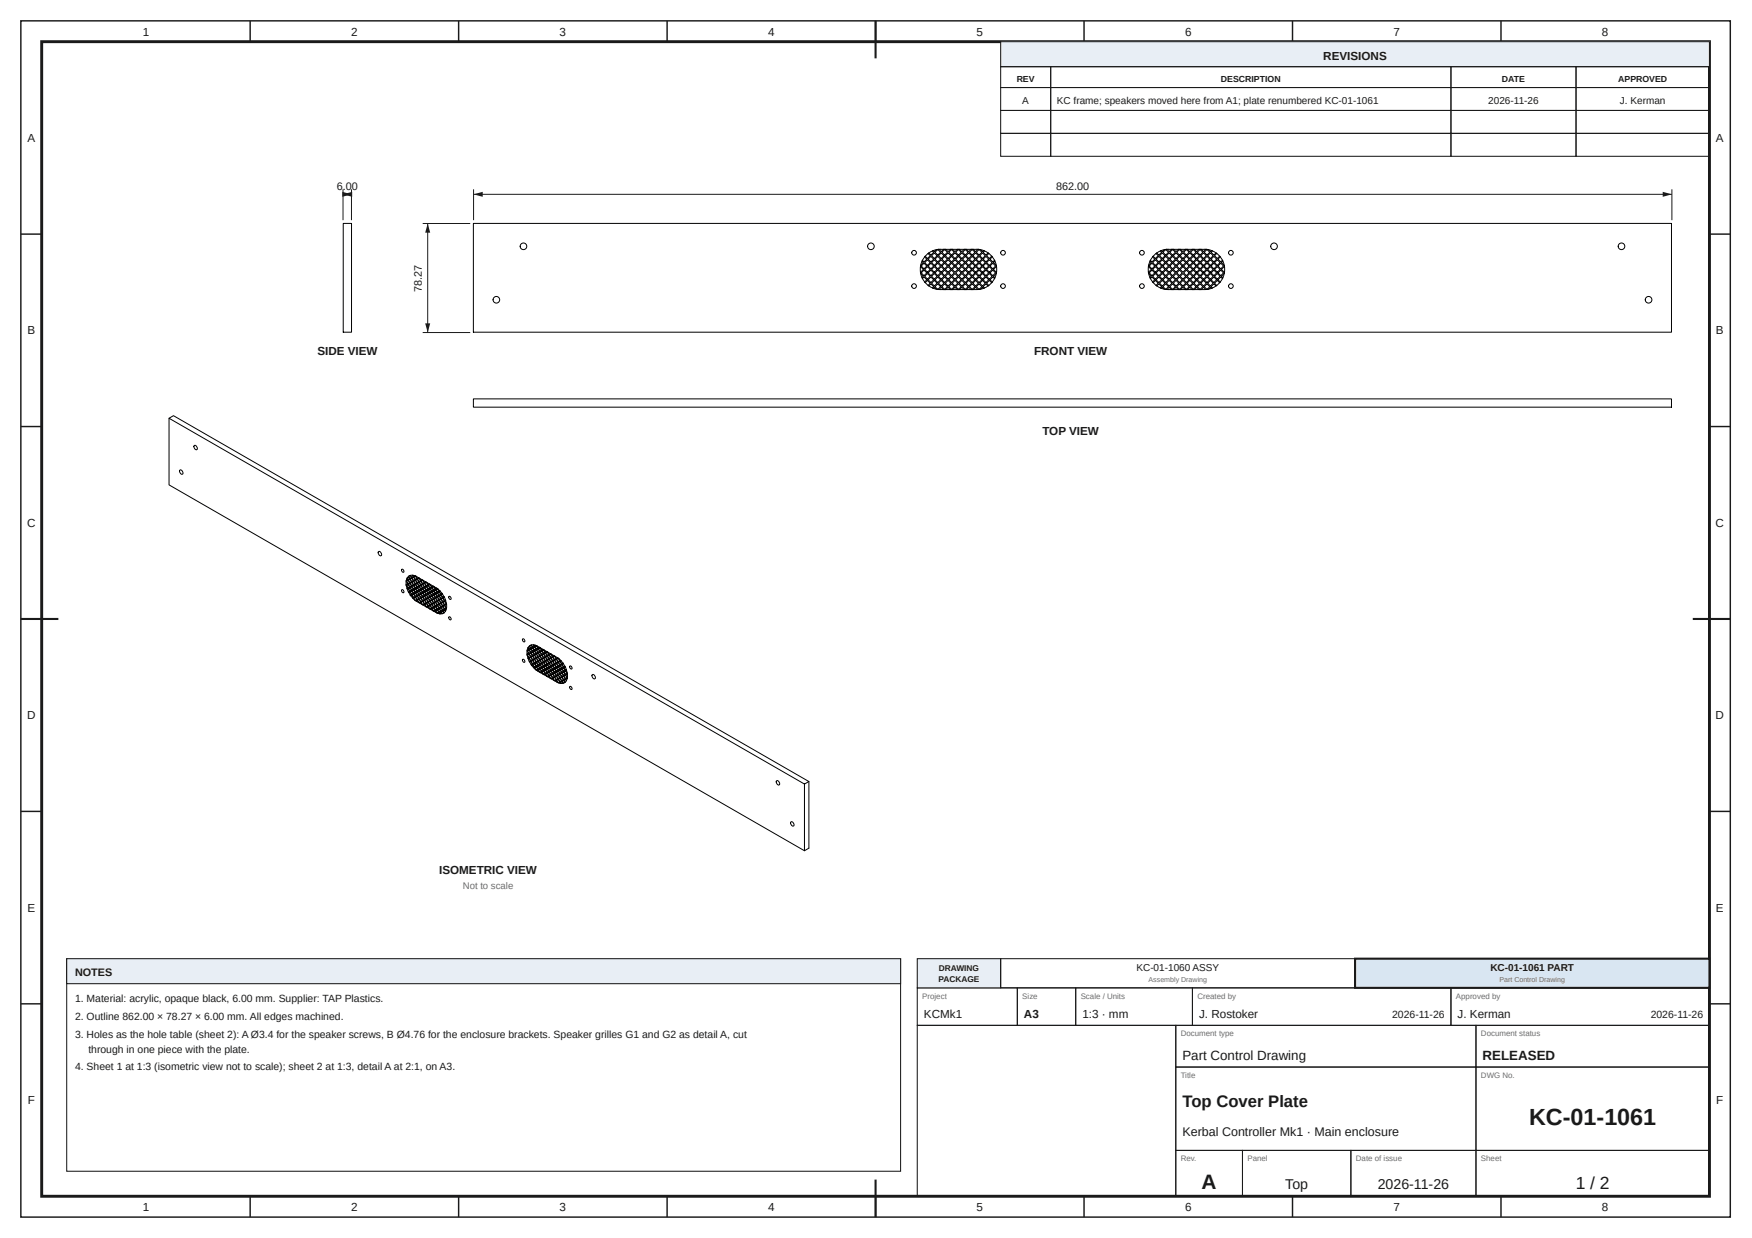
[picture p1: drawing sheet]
<svg xmlns="http://www.w3.org/2000/svg" width="420mm" height="297mm" viewBox="0 0 420 297" stroke-linecap="round" stroke-linejoin="round" font-family="sans-serif">
<g fill="none" stroke="#1a1a1a" stroke-width=".35">
<path d="M5 5h410v287h-410zM60 5v5M110 5v5M160 5v5M210 5v5M260 5v5M310 5v5M360 5v5M5 56.2h5M410 56.2h5M5 102.3h5M410 102.3h5"/>
<path d="M5 148.5h5M410 148.5h5M5 194.7h5M410 194.7h5M5 240.8h5M410 240.8h5M60 287v5M110 287v5M160 287v5M210 287v5M260 287v5M310 287v5"/>
<path d="M360 287v5"/>
</g>
<path d="M10 10h400v277h-400z" fill="none" stroke="#1a1a1a" stroke-width=".7" stroke-linecap="butt"/>
<path d="M210 5v9M5 148.5h9M406 148.5h9M210 283v9" fill="none" stroke="#1a1a1a" stroke-width=".5"/>
<path d="M240 10h170v6h-170z" fill="#e8eef5"/>
<g fill="none" stroke="#1a1a1a" stroke-width=".25">
<path d="M240 10h170v6h-170zM240 16h12v5h-12zM252 16h96v5h-96zM348 16h30v5h-30zM378 16h32v5h-32zM240 21h12v5.5h-12zM240 26.5h12v5.5h-12zM240 32h12v5.5h-12zM252 21h96v5.5h-96zM252 26.5h96v5.5h-96zM252 32h96v5.5h-96zM348 21h30v5.5h-30z"/>
<path d="M348 26.5h30v5.5h-30zM348 32h30v5.5h-30zM378 21h32v5.5h-32zM378 26.5h32v5.5h-32zM378 32h32v5.5h-32zM220 237h24v9h-24zM244 237h14v9h-14zM258 237h28v9h-28zM286 237h62v9h-62zM348 237h62v9h-62zM220 246h62v41h-62zM282 246h72v10h-72z"/>
<path d="M282 256h72v20h-72zM354 246h56v10h-56zM354 256h56v20h-56zM282 276h16v11h-16zM298 276h26v11h-26zM324 276h30v11h-30zM354 276h56v11h-56z"/>
</g>
<path d="M220 230h20v7h-20z" fill="#e8eef5"/>
<path d="M220 230h20v7h-20zM240 230h85v7h-85z" fill="none" stroke="#1a1a1a" stroke-width=".25"/>
<path d="M325 230h85v7h-85z" fill="#d9e6f2"/>
<path d="M325 230h85v7h-85z" fill="none" stroke="#1a1a1a" stroke-width=".5"/>
<g fill="none" stroke="#000" stroke-width=".24">
<path d="M113.5 53.6h287.4v26.1h-287.4zM224.9 59.9l.7 .6-.7 .7-.6-.7zM225.5 59.8h8.7M225.6 59.8a4.8 4.8 0 0 0-4.9 4.8 4.8 4.8 0 0 0 4.9 4.9h8.6a4.8 4.8 0 0 0 4.9-4.9 4.8 4.8 0 0 0-4.9-4.8M226.3 59.8l-.6 .6-.5-.6-.6 .1-.5 .5-.2-.3M226.8 59.8l.6 .6 .5-.6M228.2 59.9l.7 .6-.7 .7-.6-.7zM228.5 59.8l.5 .6 .6-.6M229.9 59.9l.6 .6-.6 .7-.7-.7zM230.1 59.8l.6 .6 .5-.6M231.8 59.8l.5 .6 .6-.6M233.4 59.8l.6 .6 .5-.6 .7 .1 .4 .5 .3-.3"/>
<path d="M279.6 59.9l.7 .6-.7 .7-.7-.7zM280.2 59.8h8.7M280.2 59.8a4.8 4.8 0 0 0-4.8 4.8 4.8 4.8 0 0 0 4.8 4.9M281 59.8l-.6 .6-.5-.6-.7 .1-.4 .5-.3-.3M281.2 59.9l.7 .6-.7 .7-.6-.7zM281.5 59.8l.6 .6 .5-.6M282.9 59.9l.7 .6-.7 .7-.7-.7zM283.2 59.8l.5 .6 .6-.6M284.5 59.9l.7 .6-.7 .7-.6-.7zM284.8 59.8l.6 .6 .5-.6M286.5 59.8l.5 .6 .6-.6M288.1 59.8l.6 .6 .5-.6 .7 .1 .4 .5 .3-.3"/>
<path d="M288.9 59.8a4.8 4.8 0 0 1 4.8 4.8 4.8 4.8 0 0 1-4.8 4.9h-8.7M220.7 64l.8 .6-.8 .7M220.8 65.3v.3l.7 .7-.4 .3 .1 .2 .4-.4 .7 .7-.5 .6M221.6 64.8l.7 .7-.7 .6-.6-.6zM221.6 63.1l.7 .7-.7 .7-.6-.7zM221.8 61.6l.5 .6-.7 .6-.4-.4-.1 .3 .4 .3-.7 .6v.4M221.8 67.6l.1 .2 .5-.5 .7 .7-.5 .5 .2 .1M222.4 65.6l.7 .7-.7 .7-.6-.7zM222.4 64l.7 .6-.7 .7-.6-.7zM222.4 62.3l.7 .7-.7 .7-.6-.7zM222.6 62.2l.7-.7 .6 .7-.6 .6zM222.8 68.6l.5-.5 .6 .7-.3 .3"/>
<path d="M222.8 60.7l-.2 .1 .5 .5-.7 .7-.5-.5-.1 .1M223.3 66.4l.6 .7-.6 .7-.7-.7zM223.3 64.8l.6 .7-.6 .6-.7-.6zM223.3 63.1l.6 .7-.6 .7-.7-.7zM223.4 63l.7-.7 .7 .7-.7 .7zM223.4 61.3l.7-.6 .7 .6-.7 .7zM223.6 60.2l.3 .3-.6 .7-.5-.5M223.6 69.1l.3 .1M223.9 69.2l.2-.3 .4 .5 .7 .1M223.9 60.1l-.3 .1M224.1 67.3l.7 .7-.7 .6-.7-.6zM224.1 65.6l.7 .7-.7 .7-.7-.7z"/>
<path d="M224.1 64l.7 .6-.7 .7-.7-.7zM224.3 62.2l.6-.7 .7 .7-.7 .6zM224.9 68.1l.7 .7-.7 .6-.6-.6zM224.9 66.4l.7 .7-.7 .7-.6-.7zM224.9 64.8l.7 .7-.7 .6-.6-.6zM224.9 63.1l.7 .7-.7 .7-.6-.7zM225.1 61.3l.6-.6 .7 .6-.7 .7zM225.2 69.5l.5-.6 .6 .6M225.7 67.3l.7 .7-.7 .6-.6-.6zM225.7 65.6l.7 .7-.7 .7-.6-.7zM225.7 64l.7 .6-.7 .7-.6-.7zM225.7 62.3l.7 .7-.7 .7-.6-.7z"/>
<path d="M225.9 62.2l.7-.7 .6 .7-.6 .6zM225.9 60.5l.7-.6 .6 .6-.6 .7zM226.6 68.1l.6 .7-.6 .6-.7-.6zM226.6 66.4l.6 .7-.6 .7-.7-.7zM226.6 64.8l.6 .7-.6 .6-.7-.6zM226.6 63.1l.6 .7-.6 .7-.7-.7zM226.7 61.3l.7-.6 .7 .6-.7 .7zM226.8 69.5l.6-.6 .5 .6M227.4 67.3l.7 .7-.7 .6-.7-.6zM227.4 65.6l.7 .7-.7 .7-.7-.7zM227.4 64l.7 .6-.7 .7-.7-.7zM227.4 62.3l.7 .7-.7 .7-.7-.7z"/>
<path d="M227.6 62.2l.6-.7 .7 .7-.7 .6zM228.2 68.1l.7 .7-.7 .6-.6-.6zM228.2 66.4l.7 .7-.7 .7-.6-.7zM228.2 64.8l.7 .7-.7 .6-.6-.6zM228.2 63.1l.7 .7-.7 .7-.6-.7zM228.4 61.3l.6-.6 .7 .6-.7 .7zM228.5 69.5l.5-.6 .6 .6M229 67.3l.7 .7-.7 .6-.6-.6zM229 65.6l.7 .7-.7 .7-.6-.7zM229 62.3l.7 .7-.7 .7-.6-.7zM229 64l.7 .6-.7 .7-.6-.7zM229.2 62.2l.7-.7 .6 .7-.6 .6z"/>
<path d="M229.9 68.1l.6 .7-.6 .6-.7-.6zM229.9 66.4l.6 .7-.6 .7-.7-.7zM229.9 64.8l.6 .7-.6 .6-.7-.6zM229.9 63.1l.6 .7-.6 .7-.7-.7zM230 61.3l.7-.6 .7 .6-.7 .7zM230.1 69.5l.6-.6 .5 .6M230.7 67.3l.7 .7-.7 .6-.7-.6zM230.7 65.6l.7 .7-.7 .7-.7-.7zM230.7 64l.7 .6-.7 .7-.7-.7zM230.7 62.3l.7 .7-.7 .7-.7-.7zM230.9 62.2l.6-.7 .7 .7-.7 .6zM230.9 60.5l.6-.6 .7 .6-.7 .7z"/>
<path d="M231.5 68.1l.7 .7-.7 .6-.6-.6zM231.5 66.4l.7 .7-.7 .7-.6-.7zM231.5 64.8l.7 .7-.7 .6-.6-.6zM231.5 63.1l.7 .7-.7 .7-.6-.7zM231.7 61.3l.6-.6 .7 .6-.7 .7zM231.8 69.5l.5-.6 .6 .6M232.3 67.3l.7 .7-.7 .6-.6-.6zM232.3 65.6l.7 .7-.7 .7-.6-.7zM232.3 64l.7 .6-.7 .7-.6-.7zM232.3 62.3l.7 .7-.7 .7-.6-.7zM232.5 62.2l.7-.7 .6 .7-.6 .6zM232.5 60.5l.7-.6 .6 .6-.6 .7z"/>
<path d="M233.2 68.1l.6 .7-.6 .6-.7-.6zM233.2 66.4l.6 .7-.6 .7-.7-.7zM233.2 64.8l.6 .7-.6 .6-.7-.6zM233.2 63.1l.6 .7-.6 .7-.7-.7zM233.3 63l.7-.7 .7 .7-.7 .7zM233.3 61.3l.7-.6 .7 .6-.7 .7zM233.4 69.5l.6-.6 .5 .6M234 67.3l.7 .7-.7 .6-.7-.6zM234 65.6l.7 .7-.7 .7-.7-.7zM234 64l.7 .6-.7 .7-.7-.7zM234.2 62.2l.6-.7 .7 .7-.7 .6zM234.2 60.5l.6-.6 .7 .6-.7 .7z"/>
<path d="M234.8 68.1l.7 .7-.7 .6-.6-.6zM234.8 66.4l.7 .7-.7 .7-.6-.7zM234.8 64.8l.7 .7-.7 .6-.6-.6zM234.8 63.1l.7 .7-.7 .7-.6-.7zM235 63l.6-.7 .7 .7-.7 .7zM235 61.3l.6-.6 .7 .6-.7 .7zM235.6 67.3l.7 .7-.7 .6-.6-.6zM235.6 65.6l.7 .7-.7 .7-.6-.7zM235.6 64l.7 .6-.7 .7-.6-.7zM235.8 65.5l.7-.7 .6 .7-.6 .6zM235.8 63.8l.7-.7 .6 .7-.6 .7zM235.8 62.2l.7-.7 .6 .7-.6 .6z"/>
<path d="M235.9 60.1l.2 .1-.3 .3 .7 .7 .5-.5 .2 .1-.6 .5 .7 .7 .6-.5-.5 .7 .7 .6 .4-.4 .1 .2M236.5 66.4l.6 .7-.6 .7-.7-.7zM236.6 66.3l.7-.7 .7 .7-.7 .7zM236.6 64.6l.7-.6 .7 .6-.7 .7zM236.6 63l.7-.7 .7 .7-.7 .7zM237.4 65.5l.7-.7 .7 .7-.7 .6zM237.4 63.8l.7-.7 .7 .7-.7 .7zM238.6 62.7l-.3 .3 .7 .7v.3l-.7 .6 .7 .6-.1 .4-.6 .7 .3 .3M238.6 66.6l-.1 .2-.4-.4-.7 .7 .6 .6-.2 .1-.5-.5-.7 .7 .6 .5-.2 .1-.5-.5-.7 .7 .3 .3-.2 .1-.3-.3-.4 .5-.7 .1M275.4 64l.7 .6-.7 .7M275.4 65.3l.1 .3M275.5 65.6l.6 .7-.3 .3 .1 .2"/>
<path d="M275.5 63.6l-.1 .4M275.9 66.8l.4-.4 .7 .7-.6 .5 .2 .2 .5-.5 .7 .7-.5 .5 .1 .1 .5-.5 .7 .7-.3 .3M275.9 62.4l-.1 .3 .3 .3-.6 .6M276.3 64.8l.7 .7-.7 .6-.7-.6zM276.3 63.1l.7 .7-.7 .7-.7-.7zM277.1 65.6l.7 .7-.7 .7-.6-.7zM277.1 64l.7 .6-.7 .7-.6-.7zM277.1 62.3l.7 .7-.7 .7-.6-.7zM277.3 62.2l.6-.7 .7 .7-.7 .6zM277.9 66.4l.7 .7-.7 .7-.6-.7zM277.9 64.8l.7 .7-.7 .6-.6-.6zM277.9 63.1l.7 .7-.7 .7-.6-.7z"/>
<path d="M278.1 63l.7-.7 .6 .7-.6 .7zM278.1 61.3l.7-.6 .6 .6-.6 .7zM278.3 60.2l.3 .3-.7 .7-.4-.5-.2 .1 .5 .5-.7 .7-.5-.5-.2 .1 .6 .6-.7 .6-.4-.4M278.3 69.1l.2 .1 .3-.3 .4 .5 .7 .1M278.5 60.1l-.2 .1M278.8 67.3l.6 .7-.6 .6-.7-.6zM278.8 65.6l.6 .7-.6 .7-.7-.7zM278.8 64l.6 .6-.6 .7-.7-.7zM278.9 62.2l.7-.7 .7 .7-.7 .6zM279.6 68.1l.7 .7-.7 .6-.7-.6zM279.6 66.4l.7 .7-.7 .7-.7-.7zM279.6 64.8l.7 .7-.7 .6-.7-.6z"/>
<path d="M279.6 63.1l.7 .7-.7 .7-.7-.7zM279.8 61.3l.6-.6 .7 .6-.7 .7zM279.9 69.5l.5-.6 .6 .6M280.4 67.3l.7 .7-.7 .6-.6-.6zM280.4 65.6l.7 .7-.7 .7-.6-.7zM280.4 64l.7 .6-.7 .7-.6-.7zM280.4 62.3l.7 .7-.7 .7-.6-.7zM280.6 62.2l.6-.7 .7 .7-.7 .6zM281.2 68.1l.7 .7-.7 .6-.6-.6zM281.2 66.4l.7 .7-.7 .7-.6-.7zM281.2 64.8l.7 .7-.7 .6-.6-.6zM281.2 63.1l.7 .7-.7 .7-.6-.7z"/>
<path d="M281.4 61.3l.7-.6 .6 .6-.6 .7zM281.5 69.5l.6-.6 .5 .6M282.1 67.3l.6 .7-.6 .6-.7-.6zM282.1 65.6l.6 .7-.6 .7-.7-.7zM282.1 64l.6 .6-.6 .7-.7-.7zM282.1 62.3l.6 .7-.6 .7-.7-.7zM282.2 62.2l.7-.7 .7 .7-.7 .6zM282.9 68.1l.7 .7-.7 .6-.7-.6zM282.9 66.4l.7 .7-.7 .7-.7-.7zM282.9 64.8l.7 .7-.7 .6-.7-.6zM282.9 63.1l.7 .7-.7 .7-.7-.7zM283.1 63l.6-.7 .7 .7-.7 .7z"/>
<path d="M283.1 61.3l.6-.6 .7 .6-.7 .7zM283.2 69.5l.5-.6 .6 .6M283.7 67.3l.7 .7-.7 .6-.6-.6zM283.7 65.6l.7 .7-.7 .7-.6-.7zM283.7 64l.7 .6-.7 .7-.6-.7zM283.9 62.2l.6-.7 .7 .7-.7 .6zM284.5 68.1l.7 .7-.7 .6-.6-.6zM284.5 66.4l.7 .7-.7 .7-.6-.7zM284.5 64.8l.7 .7-.7 .6-.6-.6zM284.5 63.1l.7 .7-.7 .7-.6-.7zM284.8 69.5l.6-.6 .5 .6M285.4 67.3l.6 .7-.6 .6-.7-.6z"/>
<path d="M285.4 65.6l.6 .7-.6 .7-.7-.7zM285.4 64l.6 .6-.6 .7-.7-.7zM285.4 62.3l.6 .7-.6 .7-.7-.7zM285.4 60.7l.6 .6-.6 .7-.7-.7zM285.5 62.2l.7-.7 .7 .7-.7 .6zM285.5 60.5l.7-.6 .7 .6-.7 .7zM286.2 68.1l.7 .7-.7 .6-.7-.6zM286.2 66.4l.7 .7-.7 .7-.7-.7zM286.2 64.8l.7 .7-.7 .6-.7-.6zM286.2 63.1l.7 .7-.7 .7-.7-.7zM286.3 66.3l.7-.7 .7 .7-.7 .7zM286.3 64.6l.7-.6 .7 .6-.7 .7z"/>
<path d="M286.3 63l.7-.7 .7 .7-.7 .7zM286.3 61.3l.7-.6 .7 .6-.7 .7zM286.5 69.5l.5-.6 .6 .6M287 67.3l.7 .7-.7 .6-.7-.6zM287.2 62.2l.6-.7 .7 .7-.7 .6zM287.2 60.5l.6-.6 .7 .6-.7 .7zM287.8 68.1l.7 .7-.7 .6-.6-.6zM287.8 66.4l.7 .7-.7 .7-.6-.7zM287.8 64.8l.7 .7-.7 .6-.6-.6zM287.8 63.1l.7 .7-.7 .7-.6-.7zM288 66.3l.7-.7 .6 .7-.6 .7zM288 64.6l.7-.6 .6 .6-.6 .7z"/>
<path d="M288 63l.7-.7 .6 .7-.6 .7zM288 61.3l.7-.6 .6 .6-.6 .7zM288.1 69.5l.6-.6 .5 .6M288.7 67.3l.6 .7-.6 .6-.7-.6zM288.8 62.2l.7-.7 .6 .7-.6 .6zM288.8 60.5l.7-.6 .6 .6-.6 .7zM289.5 68.1l.6 .7-.6 .6-.7-.6zM289.5 66.4l.6 .7-.6 .7-.7-.7zM289.5 64.8l.6 .7-.6 .6-.7-.6zM289.5 63.1l.6 .7-.6 .7-.7-.7zM289.6 68l.7-.7 .7 .7-.7 .6zM289.6 66.3l.7-.7 .7 .7-.7 .7z"/>
<path d="M289.6 64.6l.7-.6 .7 .6-.7 .7zM289.6 63l.7-.7 .7 .7-.7 .7zM289.6 61.3l.7-.6 .7 .6-.7 .7zM290.5 65.5l.6-.7 .7 .7-.7 .6zM290.5 63.8l.6-.7 .7 .7-.7 .7zM290.5 62.2l.6-.7 .7 .7-.7 .6zM290.6 60.1l.2 .1-.3 .3 .6 .7 .6-.5 .1 .1-.5 .5 .7 .7 .6-.5-.5 .7 .7 .6 .4-.4M291.1 66.4l.7 .7-.7 .7-.6-.7zM291.3 66.3l.7-.7 .6 .7-.6 .7zM291.3 64.6l.7-.6 .6 .6-.6 .7zM291.3 63l.7-.7 .6 .7-.6 .7zM292.1 65.5l.7-.7 .6 .7-.6 .6z"/>
<path d="M292.1 63.8l.7-.7 .6 .7-.6 .7zM293.2 66.8l-.4-.4-.7 .7 .6 .6-.2 .1-.5-.5-.7 .7 .5 .5-.1 .1-.6-.5-.6 .7 .3 .3-.2 .1-.3-.3-.4 .5-.7 .1M293.2 62.4l.1 .2M293.3 62.7l-.4 .3 .7 .7 .1 .3-.8 .6 .8 .6-.1 .4-.7 .7 .4 .3M293.3 66.6l-.1 .2"/>
<circle cx="125.5" cy="59.1" r=".79"/>
<circle cx="208.9" cy="59.1" r=".79"/>
<circle cx="305.6" cy="59.1" r=".79"/>
<circle cx="388.9" cy="59.1" r=".79"/>
<circle cx="119" cy="71.9" r=".79"/>
<circle cx="219.2" cy="60.6" r=".56"/>
<circle cx="219.2" cy="68.6" r=".56"/>
<circle cx="240.6" cy="60.6" r=".56"/>
<circle cx="240.6" cy="68.6" r=".56"/>
<circle cx="273.9" cy="60.6" r=".56"/>
<circle cx="273.9" cy="68.6" r=".56"/>
<circle cx="295.2" cy="60.6" r=".56"/>
<circle cx="295.2" cy="68.6" r=".56"/>
<circle cx="395.4" cy="71.9" r=".79"/>
</g>
<path d="M113.6 45.4v7.4M113.6 46.6h287.4M401 45.4v7.4" fill="none" stroke="#1a1a1a" stroke-width=".24"/>
<g fill="#1a1a1a">
<path d="M113.6 46.6l2.2-.6v1.2z"/>
<path d="M398.8 46l2.2 .6-2.2 .6z"/>
</g>
<path d="M101.4 53.6h11.4M102.6 53.6v26.2M101.4 79.8h11.4" fill="none" stroke="#1a1a1a" stroke-width=".24"/>
<g fill="#1a1a1a">
<path d="M102.6 53.6l.6 2.2h-1.2z"/>
<path d="M102 77.6h1.2l-.6 2.2z"/>
</g>
<path d="M82.3 53.6h2v26.1h-2z" fill="none" stroke="#000" stroke-width=".24"/>
<path d="M82.3 45.4v7.4M82.3 46.6h2M84.3 45.4v7.4" fill="none" stroke="#1a1a1a" stroke-width=".24"/>
<g fill="#1a1a1a">
<path d="M82.3 46.6l2.2-.6v1.2z"/>
<path d="M82.1 46l2.2 .6-2.2 .6z"/>
</g>
<g fill="none" stroke="#000" stroke-width=".24">
<path d="M113.5 95.7h287.4v2h-287.4zM40.5 100.3l1.1-.6 152.4 87.8-1.1 .6zM40.5 100.3v16l152.4 87.8M43.1 112.8h.4l.2 .2 .1 .7h-.3l-.2-.1zM46.6 106.9h.3l.2 .2 .2 .7-.4 .1-.2-.2zM39.9 122.7h2.7M90.8 132.4l.3-.1 .2 .2 .2 .8h-.4l-.2-.2zM96.3 136.6l.4 .1 .1 .6-.4-.2zM97.7 138.7l.1 .4-.4 .2v.2l.4 .6-.4 .2 .4-.3M97.9 139.2l-.4 .2 .4-.2 .3 .6-.3 .2-.4-.6M98 138.2l.2 .6-.3 .2-.2-.3 .3-.2M98.3 138.1l-.3 .2 .3 .5 .4-.2-.3-.5 .3 .4 .4-.2-.1-.3 .2 .3 .2-.2 .4 .2 .3 .5 .2-.2 .3 .1 .3 .6 .3-.2 .3 .2 .3 .5 .3-.2"/>
<path d="M98.3 140l-.4 .2 .4-.2 .4 .6-.4 .2-.4-.6M98.3 139l-.4 .2 .4-.2 .4 .6-.4 .2-.4-.6M98.7 139.7l-.3 .2 .3-.2 .4 .6-.4 .2-.3-.6M98.7 138.7l-.3 .2 .3-.2 .4 .6-.4 .2-.3-.6M99.2 139.5l-.4 .2 .4-.2 .3 .6-.3 .2-.4-.6M99.2 138.4l-.4 .3 .4-.3 .3 .7-.3 .2-.4-.6M99.6 139.2l-.3 .2 .3-.2 .4 .6-.4 .2-.3-.6M99.6 138.2l-.3 .2 .3-.2 .4 .6-.4 .2-.3-.6M100.1 140l-.4 .2 .4-.2 .3 .6-.3 .2-.4-.6M100.1 139l-.4 .2 .4-.2 .3 .6-.3 .2-.4-.6M100.5 139.7l-.4 .2 .4-.2 .4 .6-.4 .2-.4-.6M100.5 138.7l-.4 .2 .4-.2 .4 .6-.4 .2-.4-.6"/>
<path d="M100.9 139.5l-.3 .2 .3-.2 .4 .6-.4 .2-.3-.6M101.4 139.2l-.4 .2 .4-.2 .3 .6-.3 .2-.4-.6M101.8 140l-.3 .2 .3-.2 .4 .6-.4 .2-.3-.6M102.2 139.7l-.3 .2 .3-.2 .4 .6-.4 .2-.3-.6M102.4 139.8l.3 .5 .3-.2 .6 .7 .3-.2 .5 .7 .3-.2M194.2 131.4h-84.1v1.5h84.1M96.3 141.5l.4 .1 .1 .6-.4-.2zM97.4 140.2l.4 .9-.1 .2M97.9 141.2l-.2 .2 .2-.2 .3 .6-.3 .2M97.9 140.2l-.4 .2 .4-.2 .3 .6-.3 .2-.4-.6M97.9 142l.1 .1M98.3 142l-.3 .2 .3-.2 .4 .6-.3 .2 .1 .1"/>
<path d="M98.3 141l-.4 .2 .4-.2 .4 .6-.4 .2-.4-.6M98.7 142.7l-.2 .2 .2-.2 .4 .7-.2 .1M98.7 141.7l-.3 .2 .3-.2 .4 .7-.4 .2-.3-.7M98.7 140.7l-.3 .2 .3-.2 .4 .6-.4 .2-.3-.6M98.9 143.4l.2 .2M99.2 143.5l-.2 .1 .2-.1 .6 .7M99.2 142.5l-.4 .2 .4-.2 .3 .6-.3 .2-.4-.6M99.2 141.5l-.4 .2 .4-.2 .3 .6-.3 .2-.4-.6M99.2 140.5l-.4 .2 .4-.2 .3 .6-.3 .2-.4-.6M99.6 143.3l-.3 .2 .3-.2 .4 .6-.4 .2-.3-.6M99.6 142.2l-.3 .2 .3-.2 .4 .7-.4 .2-.3-.7M99.6 141.2l-.3 .2 .3-.2 .4 .6-.4 .2-.3-.6"/>
<path d="M99.6 140.2l-.3 .2 .3-.2 .4 .6-.4 .2-.3-.6M99.9 144.3l4.7 2.6M100.1 144l-.3 .2 .3-.2M100.1 143l-.4 .2 .4-.2 .3 .6-.3 .2-.4-.6M100.1 142l-.4 .2 .4-.2 .3 .6-.3 .2-.4-.6M100.1 141l-.4 .2 .4-.2 .3 .6-.3 .2-.4-.6M100.1 144l.2 .5M100.2 144.2l-.3 .1M100.5 143.8l-.4 .2 .4-.3 .4 .7-.4 .2-.4-.6M100.5 142.7l-.4 .3 .4-.3 .4 .7-.4 .2-.4-.6M100.5 141.7l-.4 .2 .4-.2 .4 .7-.4 .2-.4-.7M100.5 140.7l-.4 .2 .4-.2 .4 .6-.4 .2-.4-.6"/>
<path d="M100.9 144.5l-.3 .2 .3-.2 .3 .5M100.9 143.5l-.3 .2 .3-.2 .4 .6-.4 .2-.3-.6M100.9 142.5l-.3 .2 .3-.2 .4 .6-.4 .2-.3-.6M100.9 141.5l-.3 .2 .3-.2 .4 .6-.4 .2-.3-.6M100.9 140.5l-.3 .2 .3-.2 .4 .6-.4 .2-.3-.6M101.4 144.3l-.4 .2 .4-.2 .3 .6-.3 .2-.4-.6M101.4 143.3l-.4 .1 .4-.1 .3 .6-.3 .2-.4-.7M101.4 142.2l-.4 .2 .4-.2 .3 .6-.3 .2-.4-.6M101.4 141.2l-.4 .2 .4-.2 .3 .6-.3 .2-.4-.6M101.4 140.2l-.4 .2 .4-.2 .3 .6-.3 .2-.4-.6M101.8 145l-.3 .2 .3-.2 .3 .5 .3 .2M101.8 144l-.3 .2 .3-.2 .4 .6-.4 .2-.3-.6"/>
<path d="M101.8 143l-.3 .2 .3-.2 .4 .6-.4 .2-.3-.6M101.8 141l-.3 .2 .3-.2 .4 .6-.4 .2-.3-.6M101.8 142l.4 .6-.4 .2-.3-.6 .3-.2-.3 .2M102.2 144.8l-.3 .2 .3-.2 .4 .6-.4 .2-.3-.6M102.2 143.7l-.3 .3 .3-.3 .4 .7-.4 .2-.3-.6M102.2 142.7l-.3 .2 .3-.2 .4 .7-.4 .2-.3-.7M102.2 141.7l-.3 .2 .3-.2 .4 .6-.4 .2-.3-.6M102.2 140.7l-.3 .2 .3-.2 .4 .6-.4 .2-.3-.6M102.7 145.5l-.3 .2 .3-.2 .6 .7M102.7 144.5l-.4 .2 .4-.2 .3 .6-.3 .2-.4-.6M102.7 143.5l-.4 .2 .4-.2 .3 .6-.3 .2-.4-.6M102.7 142.5l-.4 .2 .4-.2 .3 .6-.3 .2-.4-.6"/>
<path d="M102.7 141.5l-.4 .2 .4-.2 .3 .6-.3 .2-.4-.6M102.7 140.5l-.4 .2 .4-.2 .3 .6-.3 .2-.4-.6M103.1 145.3l-.3 .2 .3-.2 .4 .6-.4 .2-.3-.6M103.1 144.3l-.3 .2 .3-.2 .4 .6-.4 .2-.3-.6M103.1 143.2l-.3 .2 .3-.2 .4 .7-.4 .2-.3-.7M103.1 142.2l-.3 .2 .3-.2 .4 .6-.4 .2-.3-.6M103.1 141.2l-.3 .2 .3-.2 .4 .6-.4 .2-.3-.6M103.1 140.2l-.3 .2 .3-.2 .4 .6-.4 .2-.3-.6M103.6 146l-.3 .2 .3-.2 .5 .7M103.6 145l-.4 .2 .4-.2 .3 .6-.3 .2-.4-.6M103.6 144l-.4 .2 .4-.2 .3 .6-.3 .2-.4-.6M103.6 143l-.4 .2 .4-.2 .3 .6-.3 .2-.4-.6"/>
<path d="M103.6 142l-.4 .2 .4-.2 .3 .6-.3 .2-.4-.6M103.6 141l-.4 .2 .4-.2 .3 .6-.3 .2-.4-.6M104 145.8l-.4 .2 .4-.2 .3 .6-.3 .2-.4-.6M104 144.8l-.4 .2 .4-.2 .3 .6-.3 .2-.4-.6M104 143.7l-.4 .3 .4-.3 .3 .7-.3 .2-.4-.6M104 142.7l-.4 .2 .4-.2 .3 .7-.3 .2-.4-.7M104 141.7l-.4 .2 .4-.2 .3 .6-.3 .2-.4-.6M104 140.7l-.4 .2 .4-.2 .3 .6-.3 .2-.4-.6M104.4 146.5l-.3 .2 .3-.2 .3 .5M104.4 145.5l-.3 .2 .3-.2 .4 .6-.4 .2-.3-.6M104.4 144.5l-.3 .2 .3-.2 .4 .6-.4 .2-.3-.6M104.4 143.5l-.3 .2 .3-.2 .4 .6-.4 .2-.3-.6"/>
<path d="M104.4 142.5l-.3 .2 .3-.2 .4 .6-.4 .2-.3-.6M104.4 141.5l-.3 .2 .3-.2 .4 .6-.4 .2-.3-.6M104.6 141l-4.6-2.7a1.57 1.57 0 0 0-1.9-.1 1.57 1.57 0 0 0-.7 1.6 5.6 5.6 0 0 0 2.6 4.5M104.6 141a5.1 5.1 0 0 1 2.3 5.6 1.51 1.51 0 0 1-2.3 .3M104.7 147l.4 .2M104.7 141.1l.4 .3M104.9 146.3l-.4 .2 .4-.2 .3 .6-.3 .2-.4-.6M104.9 145.3l-.4 .2 .4-.2 .3 .6-.3 .2-.4-.6M104.9 144.3l-.4 .2 .4-.2 .3 .6-.3 .2-.4-.6M104.9 143.2l-.4 .2 .4-.2 .3 .7-.3 .2-.4-.7M104.9 142.2l-.4 .2 .4-.2 .3 .6-.3 .2-.4-.6M104.9 141.2l-.4 .2 .4-.2 .3 .6-.3 .2-.4-.6"/>
<path d="M105.1 141.4l.2 .4h.3M105.3 147l-.2 .2 .2-.2 .3 .3M105.3 146l-.4 .2 .4-.2 .4 .6-.4 .2-.4-.6M105.3 145l-.4 .2 .4-.2 .4 .6-.4 .2-.4-.6M105.3 144l-.4 .2 .4-.2 .4 .6-.4 .2-.4-.6M105.3 143l-.4 .2 .4-.2 .4 .6-.4 .2-.4-.6M105.3 142l-.4 .2 .4-.2 .4 .6-.4 .2-.4-.6M105.4 147l.2 .3 .3-.2M105.4 141.9l.3 .6 .3-.1M105.6 141.8l-.2 .1 .2-.1M105.7 146.8l-.3 .2 .3-.2 .4 .4M105.7 145.8l-.3 .2 .3-.2 .4 .6-.4 .2-.3-.6"/>
<path d="M105.7 144.8l-.3 .2 .3-.3 .4 .7-.4 .2-.3-.6M105.7 143.7l-.3 .3 .3-.3 .4 .7-.4 .2-.3-.6M105.7 142.7l-.3 .2 .3-.2 .4 .7-.4 .2-.3-.7M105.8 146.7l.3 .5 .4-.2M105.8 142.7l.4 .6 .3-.2 .1 .2M106 142.4l.1 .1M106.1 142.5l-.3 .2 .3-.2M106.2 145.5l-.4 .2 .4-.2 .3 .6-.3 .2-.4-.6M106.2 144.5l-.4 .2 .4-.2 .3 .6-.3 .2-.4-.6M106.2 143.5l-.4 .2 .4-.2 .3 .6-.3 .2-.4-.6M106.3 146.5l.2 .5-.3-.5-.4 .2 .4-.2M106.3 143.4l.3 .6 .2-.1"/>
<path d="M106.6 143.3l-.3 .1 .3-.1M106.6 146.3l-.3 .2 .3-.2 .2 .3M106.6 145.3l-.3 .2 .3-.2 .4 .6-.4 .2-.3-.6M106.6 144.3l-.3 .1 .3-.1 .4 .6-.4 .2-.3-.7M106.7 145.2l.4 .8M106.7 146.2l.1 .4M106.7 144.2l.4 .6M106.8 143.9l.1 .2M106.9 144.1l-.2 .1 .2-.1M107.1 146l-.4 .2 .4-.2M107.1 144.8v.3l-.4 .1 .4-.2M107.7 148l.4 .1 .1 .6-.4-.1z"/>
<path d="M107.7 143.1l.4 .1 .1 .6-.4-.2zM125.3 153.3l.4 .1 .2 .6-.5-.2zM125.3 158.2l.4 .1 .2 .6-.5-.2zM126.4 156.9l.4-.1zM126.4 156.9l.4 .9-.2 .1M126.4 156.2l.4 .6M126.6 155.5l.2 .3-.4 .4M126.6 157.9l.1 .1M126.7 155.4l-.1 .1M126.9 157.9l-.2 .2 .2-.2 .3 .6-.3 .2 .1 .1M126.9 156.9l-.4 .2 .4-.2 .3 .6-.3 .2-.4-.6M126.9 155.9l-.4 .2 .4-.2 .3 .6-.3 .2-.4-.6"/>
<path d="M127 154.9l.2 .6-.3 .2-.2-.3 .3-.2M127.3 158.7l-.3 .2 .3-.2 .3 .6-.2 .2 .1 .1M127.3 157.7l-.4 .2 .4-.2 .3 .6-.3 .2-.4-.6M127.3 156.7l-.4 .2 .4-.2 .3 .6-.3 .2-.4-.6M127.3 155.7l-.4 .2 .4-.2 .3 .6-.3 .2-.4-.6M127.4 154.8l.2 .5-.3 .2-.3-.5 .3-.2M127.7 159.4l-.2 .2 .2-.2 .4 .7h-.2M127.7 158.4l-.3 .2 .3-.2 .4 .7-.4 .2-.3-.7M127.7 157.4l-.3 .2 .3-.2 .4 .6-.4 .2-.3-.6M127.7 156.4l-.3 .2 .3-.2 .4 .6-.4 .2-.3-.6M127.7 155.4l-.3 .2 .3-.2 .4 .6-.4 .2-.3-.6M127.9 154.7l.2 .3-.4 .2-.3-.4"/>
<path d="M127.9 154.7h.2M128 154.7l.2 .3 .2-.2 .4 .1M128.2 159.2l-.4 .2 .4-.2 .3 .6-.3 .2-.4-.6M128.2 158.2l-.4 .2 .4-.2 .3 .6-.3 .2-.4-.6M128.2 157.2l-.4 .2 .4-.2 .3 .6-.3 .2-.4-.6M128.2 156.2l-.4 .2 .4-.2 .3 .6-.3 .2-.4-.6M128.2 155.1l-.4 .3 .4-.3 .3 .6-.3 .3-.4-.6M128.6 160l-.3 .2 .3-.2 .4 .6-.4 .2-.3-.6M128.6 158.9l-.3 .2 .3-.2 .4 .6-.4 .2-.3-.6M128.6 157.9l-.3 .2 .3-.2 .4 .6-.4 .2-.3-.6M128.6 156.9l-.3 .2 .3-.2 .4 .6-.4 .2-.3-.6M128.6 155.9l-.3 .2 .3-.2 .4 .6-.4 .2-.3-.6"/>
<path d="M128.6 154.9l-.3 .2 .3-.2 .4 .6-.4 .2-.3-.6M128.8 155l.2 .4 .3-.1 .6 .7 .3-.2 .6 .7 .3-.2 .6 .7 .3-.2 .6 .7 .2-.2 .6 .7 .3-.2 .6 .7h.3M129 159.7l-.3 .2 .3-.2 .4 .6-.4 .2-.3-.6M129 158.7l-.3 .2 .3-.2 .4 .6-.4 .2-.3-.6M129 157.7l-.3 .2 .3-.2 .4 .6-.4 .2-.3-.6M129 156.7l-.3 .2 .3-.2 .4 .6-.4 .2-.3-.6M129 155.7l-.3 .2 .3-.2 .4 .6-.4 .2-.3-.6M129.5 159.4l-.4 .3 .4-.3 .3 .7-.3 .2-.4-.6M129.5 158.4l-.4 .2 .4-.2 .3 .6-.3 .2-.4-.6M129.5 157.4l-.4 .2 .4-.2 .3 .6-.3 .2-.4-.6M129.5 156.4l-.4 .2 .4-.2 .3 .6-.3 .2-.4-.6M129.5 155.4l-.4 .2 .4-.2 .3 .6-.3 .2-.4-.6"/>
<path d="M129.9 159.2l-.3 .2 .3-.2 .4 .6-.4 .2-.3-.6M129.9 158.2l-.3 .2 .3-.2 .4 .6-.4 .2-.3-.6M129.9 157.2l-.3 .2 .3-.2 .4 .6-.4 .2-.3-.6M129.9 156.1l-.3 .3 .3-.3 .4 .7-.4 .2-.3-.6M130.4 159.9l-.4 .2 .4-.2 .3 .7-.3 .2-.4-.7M130.4 158.9l-.4 .2 .4-.2 .3 .6-.3 .2-.4-.6M130.4 157.9l-.4 .2 .4-.2 .3 .6-.3 .2-.4-.6M130.4 156.9l-.4 .2 .4-.2 .3 .6-.3 .2-.4-.6M130.4 155.9l-.4 .2 .4-.2 .3 .6-.3 .2-.4-.6M130.4 158.9l.4-.2 .4 .6-.4 .2zM130.8 159.7l-.4 .2 .4-.2 .4 .6-.4 .2-.4-.6M130.8 157.7l-.4 .2 .4-.2 .4 .6-.4 .2-.4-.6"/>
<path d="M130.8 156.7l-.4 .2 .4-.2 .4 .6-.4 .2-.4-.6M130.8 158.7l-.4 .2M131.2 159.4l-.3 .2 .3-.2 .4 .7-.4 .2-.3-.7M131.2 158.4l-.3 .2 .3-.2 .4 .6-.4 .2-.3-.6M131.2 157.4l-.3 .2 .3-.2 .4 .6-.4 .2-.3-.6M131.2 156.4l-.3 .2 .3-.2 .4 .6-.4 .2-.3-.6M131.7 159.2l-.4 .2 .4-.2 .3 .6-.3 .2-.4-.6M131.7 158.2l-.4 .2 .4-.2 .3 .6-.3 .2-.4-.6M131.7 157.2l-.4 .2 .4-.2 .3 .6-.3 .2-.4-.6M132.1 159.9l-.3 .2 .3-.2 .4 .7-.4 .2-.3-.7M132.1 158.9l-.3 .2 .3-.2 .4 .6-.4 .2-.3-.6M132.1 157.9l-.3 .2 .3-.2 .4 .6-.4 .2-.3-.6"/>
<path d="M132.1 156.9l-.3 .2 .3-.2 .4 .6-.4 .2-.3-.6M132.6 159.7l-.4 .2 .4-.2 .3 .6-.3 .2-.4-.6M132.6 158.7l-.4 .2 .4-.2 .3 .6-.3 .2-.4-.6M132.6 157.7l-.4 .2 .4-.2 .3 .6-.3 .2-.4-.6M133 159.4l-.4 .2 .4-.2 .3 .7-.3 .2-.4-.7M133 158.4l-.4 .2 .4-.2 .3 .6-.3 .2-.4-.6M133 157.4l-.4 .2 .4-.2 .3 .6-.3 .2-.4-.6M133.4 159.2l-.3 .2 .3-.2 .4 .6-.4 .2-.3-.6M133.4 158.2l-.3 .2 .3-.2 .4 .6-.4 .2-.3-.6M133.9 159.9l-.4 .2 .4-.2 .3 .6-.3 .2-.4-.6M133.9 158.9l-.4 .2 .4-.2 .3 .6-.3 .2-.4-.6M133.9 157.9l-.4 .2 .4-.2 .3 .6-.3 .2-.4-.6"/>
<path d="M134.3 159.7l-.3 .2 .3-.2 .3 .6-.3 .2-.3-.6M134.3 158.7l-.3 .2 .3-.2 .3 .6-.3 .2-.3-.6M134.4 158.6l.3 .6 .3-.1M134.6 158.5l-.2 .1 .2-.1M134.7 159.4l-.3 .2 .3-.2 .4 .6-.4 .2-.3-.6M134.8 159.4l.4 .6 .3-.2M135 159.1l.1 .1-.3 .2 .3-.2M135.5 159.8l.1 .2M135.5 160l-.2 .1 .2-.1M136.7 159.8l.4 .1 .1 .6-.4-.1zM127.9 160.1l.2 .2M128.2 160.2l-.2 .1 .2-.1 .6 .7"/>
<path d="M129 161l4.5 2.6M129 161a5 5 0 0 1-2.3-5.6 1.5 1.5 0 0 1 2.3-.3l4.5 2.6a5.1 5.1 0 0 1 2.4 5.6 1.51 1.51 0 0 1-2.4 .3M129 160.7l-.2 .2 .2-.2 .6 .7M129.1 160.9l-.1 .1M129.5 160.4l-.4 .3 .4-.3 .3 .7-.3 .2-.4-.6M129.9 161.2l-.3 .2 .3-.2 .6 .7M129.9 160.2l-.3 .2 .3-.2 .4 .6-.4 .2-.3-.6M130.4 161l-.4 .2 .4-.2 .3 .6-.3 .2-.4-.6M130.8 161.7l-.3 .2 .3-.2 .6 .7M130.8 160.7l-.4 .2 .4-.2 .4 .6-.4 .2-.4-.6M131.2 161.5l-.3 .2 .3-.2 .4 .6-.4 .2-.3-.6M131.2 160.4l-.3 .3 .3-.3 .4 .7-.4 .2-.3-.6"/>
<path d="M131.7 162.2l-.3 .2 .3-.2 .6 .7M131.7 161.2l-.4 .2 .4-.2 .3 .6-.3 .2-.4-.6M131.7 160.2l-.4 .2 .4-.2 .3 .6-.3 .2-.4-.6M132.1 162l-.3 .2 .3-.2 .4 .6-.4 .2-.3-.6M132.1 161l-.3 .2 .3-.2 .4 .6-.4 .2-.3-.6M132.6 162.7l-.3 .2 .3-.2 .5 .7M132.6 161.7l-.4 .2 .4-.2 .3 .6-.3 .2-.4-.6M132.6 160.7l-.4 .2 .4-.2 .3 .6-.3 .2-.4-.6M133 162.5l-.4 .2 .4-.2 .3 .6-.3 .2-.4-.6M133 161.5l-.4 .2 .4-.2 .3 .6-.3 .2-.4-.6M133 160.4l-.4 .3 .4-.3 .3 .7-.3 .2-.4-.6M133.4 163.2l-.3 .2 .3-.2 .3 .5"/>
<path d="M133.4 162.2l-.3 .2 .3-.2 .4 .6-.4 .2-.3-.6M133.4 161.2l-.3 .2 .3-.2 .4 .6-.4 .2-.3-.6M133.4 160.2l-.3 .2 .3-.2 .4 .6-.4 .2-.3-.6M133.6 163.6h-.1M133.7 163.7l.4 .2M133.9 163l-.4 .2 .4-.2 .3 .6-.3 .2-.4-.6M133.9 162l-.4 .2 .4-.2 .3 .6-.3 .2-.4-.6M133.9 161l-.4 .2 .4-.2 .3 .6-.3 .2-.4-.6M134.3 163.7l-.2 .2 .2-.2 .3 .3M134.3 162.7l-.3 .2 .3-.2 .3 .6-.3 .2-.3-.6M134.3 161.7l-.3 .2 .3-.2 .3 .6-.3 .2-.3-.6M134.3 160.7l-.3 .2 .3-.2 .3 .6-.3 .2-.3-.6"/>
<path d="M134.4 163.7l.2 .3 .3-.2M134.7 163.5l-.3 .2 .3-.2 .3 .4M134.7 162.5l-.3 .2 .3-.2 .4 .6-.4 .2-.3-.6M134.7 161.4l-.3 .3 .3-.3 .4 .7-.4 .2-.3-.6M134.7 160.4l-.3 .3 .3-.3 .4 .7-.4 .2-.3-.6M134.8 163.4l.3 .5 .4-.2M135.1 163.9h-.1M135.2 163.2l-.4 .2 .4-.2 .4 .5M135.2 162.2l-.4 .2 .4-.2 .3 .6-.3 .2-.4-.6M135.2 161.2l-.4 .2 .4-.2 .3 .6-.3 .2-.4-.6M135.2 160.2l-.4 .2 .4-.2 .3 .6-.3 .2-.4-.6M135.3 160.1l.3 .6 .2-.1 .1 .2"/>
<path d="M135.3 163.2l.2 .5M135.6 162l-.3 .2 .3-.2 .4 .6-.4 .2-.3-.6M135.6 160.9l-.3 .2 .3-.2 .4 .7-.4 .2-.3-.7M135.7 162.9l.1 .4-.2-.3-.3 .2 .3-.2M135.7 161.9l.4 .6M135.7 160.9l.3 .6M135.9 160.8l-.2 .1 .2-.1M136 162.7l-.3 .2 .3-.2M136 161.7l-.3 .2 .4-.1M136.1 161.5v.3M136.1 162.5v.2M136.7 164.7l.4 .1 .1 .6-.4-.1z"/>
<path d="M142 161.9h.4l.2 .1 .2 .8h-.4l-.2-.2zM186.2 187.4l.4-.1 .2 .2 .1 .8h-.3l-.2-.2zM189.7 197.2h.3l.2 .2 .2 .7-.4 .1-.2-.2zM194 187.5v16l-1.1 .6v-16"/>
</g>
<g fill="#fff">
<path d="M39.6 122.4h3.4v.7h-3.4z"/>
<path d="M109.6 131h84.9v2.4h-84.9z"/>
</g>
<path d="M16 230h200v51h-200z" fill="none" stroke="#1a1a1a" stroke-width=".25"/>
<path d="M16 230h200v6h-200z" fill="#e8eef5"/>
<path d="M16 230h200v6h-200z" fill="none" stroke="#1a1a1a" stroke-width=".25"/>
<text font-size="5.6" fill="#1a1a1a" x="366.7" y="270">KC-01-1061</text>
<text font-size="5" fill="#1a1a1a" x="288.2" y="285.2">A</text>
<text font-size="4.2" fill="#1a1a1a" x="377.9" y="285.2">1 / 2</text>
<text font-size="4" fill="#1a1a1a" x="283.6" y="265.5">Top Cover Plate</text>
<g font-size="3.4" fill="#1a1a1a">
<text x="308.3" y="285.2">Top</text>
<text x="330.4" y="285.2">2026-11-26</text>
</g>
<g font-size="3.2" fill="#1a1a1a">
<text x="283.6" y="254.2">Part Control Drawing</text>
<text x="355.6" y="254.2">RELEASED</text>
</g>
<text font-size="3" fill="#1a1a1a" x="283.6" y="272.5">Kerbal Controller Mk1 · Main enclosure</text>
<g font-size="2.8" fill="#1a1a1a">
<text x="34.2" y="8.6">1</text>
<text x="84.2" y="8.6">2</text>
<text x="134.2" y="8.6">3</text>
<text x="184.2" y="8.6">4</text>
<text x="234.2" y="8.6">5</text>
<text x="284.2" y="8.6">6</text>
<text x="334.2" y="8.6">7</text>
<text x="384.2" y="8.6">8</text>
<text x="317.4" y="14.3">REVISIONS</text>
<text x="6.6" y="34.1">A</text>
<text x="411.6" y="34.1">A</text>
<text x="6.6" y="80.2">B</text>
<text x="411.6" y="80.2">B</text>
<text x="76.1" y="85.1">SIDE VIEW</text>
<text x="248" y="85.1">FRONT VIEW</text>
<text x="250" y="104.4">TOP VIEW</text>
<text x="6.5" y="126.4">C</text>
<text x="411.5" y="126.4">C</text>
<text x="6.5" y="172.6">D</text>
<text x="411.5" y="172.6">D</text>
<text x="105.3" y="209.7">ISOMETRIC VIEW</text>
<text x="6.6" y="218.7">E</text>
<text x="411.6" y="218.7">E</text>
<text x="221.6" y="244.2">KCMk1</text>
<text x="245.6" y="244.2">A3</text>
<text x="259.6" y="244.2">1:3 · mm</text>
<text x="287.6" y="244.2">J. Rostoker</text>
<text x="349.6" y="244.2">J. Kerman</text>
<text x="6.6" y="264.9">F</text>
<text x="411.6" y="264.9">F</text>
<text x="34.2" y="290.6">1</text>
<text x="84.2" y="290.6">2</text>
<text x="134.2" y="290.6">3</text>
<text x="184.2" y="290.6">4</text>
<text x="234.2" y="290.6">5</text>
<text x="284.2" y="290.6">6</text>
<text x="334.2" y="290.6">7</text>
<text x="384.2" y="290.6">8</text>
</g>
<g font-size="2.6" fill="#1a1a1a">
<text x="80.8" y="45.6">6.</text>
<text x="82.9" y="45.6">0</text>
<text x="84.4" y="45.6">0</text>
<text x="253.3" y="45.6">862.00</text>
<text x="101.2" y="70" transform="rotate(-90 101.2 70)">78.27</text>
<text x="18" y="234.2">NOTES</text>
</g>
<g font-size="2.5" fill="#1a1a1a">
<text x="18" y="240.5">1. Material: acrylic, opaque black, 6.00 mm. Supplier: TAP Plastics.</text>
<text x="18" y="244.7">2. Outline 862.00 × 78.27 × 6.00 mm. All edges machined.</text>
<text x="333.9" y="244.2">2026-11-26</text>
<text x="395.9" y="244.2">2026-11-26</text>
<text x="18" y="248.9">3. Holes as the hole table (sheet 2): A Ø3.4 for the speaker screws, B Ø4.76 for the enclosure brackets. Speaker grilles G1 and G2 as detail A, cut</text>
<text x="18" y="256.8">4. Sheet 1 at 1:3 (isometric view not to scale); sheet 2 at 1:3, detail A at 2:1, on A3.</text>
<text x="21.2" y="252.6">through in one piece with the plate.</text>
</g>
<g font-size="2.4" fill="#1a1a1a">
<text x="245.2" y="24.9">A</text>
<text x="253.5" y="24.9">KC frame; speakers moved here from A1; plate renumbered KC-01-1061</text>
<text x="357" y="24.9">2026-11-26</text>
<text x="388.5" y="24.9">J. Kerman</text>
<text x="272.6" y="233">KC-01-1060 ASSY</text>
<text x="357.5" y="233">KC-01-1061 PART</text>
</g>
<text font-size="2.3" fill="#6b6b6b" x="111" y="213.3">Not to scale</text>
<g font-size="2.1" fill="#1a1a1a">
<text x="243.8" y="19.6">REV</text>
<text x="292.8" y="19.6">DESCRIPTION</text>
<text x="360.2" y="19.6">DATE</text>
<text x="388.1" y="19.6">APPROVED</text>
</g>
<g font-size="2" fill="#1a1a1a">
<text x="225.2" y="233">DRAWING</text>
<text x="225.1" y="235.6">PACKAGE</text>
</g>
<g font-size="1.9" fill="#6b6b6b">
<text x="221.2" y="239.6">Project</text>
<text x="245.2" y="239.6">Size</text>
<text x="259.2" y="239.6">Scale / Units</text>
<text x="287.2" y="239.6">Created by</text>
<text x="349.2" y="239.6">Approved by</text>
<text x="283.2" y="248.6">Document type</text>
<text x="355.2" y="248.6">Document status</text>
<text x="283.2" y="258.6">Title</text>
<text x="355.2" y="258.6">DWG No.</text>
<text x="283.2" y="278.6">Rev.</text>
<text x="299.2" y="278.6">Panel</text>
<text x="325.2" y="278.6">Date of issue</text>
<text x="355.2" y="278.6">Sheet</text>
</g>
<g font-size="1.7" fill="#6b6b6b">
<text x="275.5" y="235.7">Assembly Drawing</text>
<text x="359.6" y="235.7">Part Control Drawing</text>
</g>
</svg>
